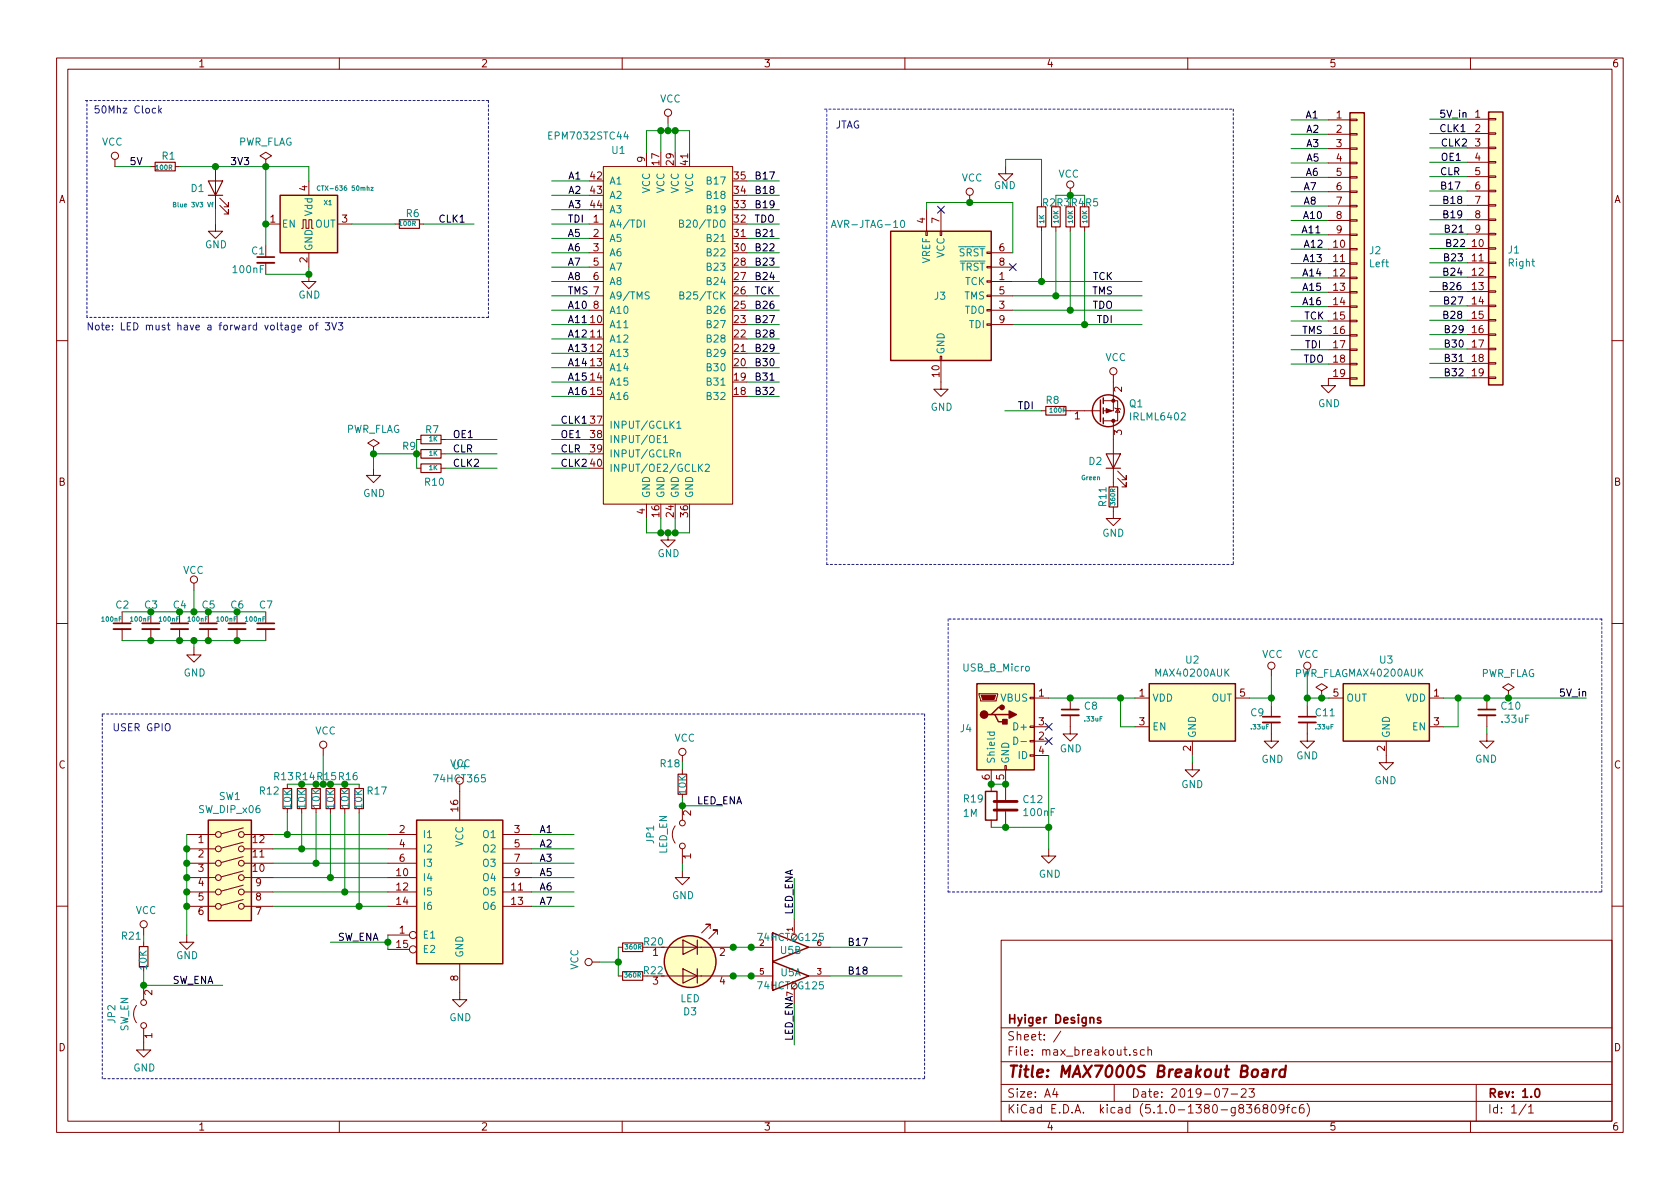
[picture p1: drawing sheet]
<svg xmlns="http://www.w3.org/2000/svg" width="297mm" height="210mm" viewBox="0 0 297 210" stroke-linecap="round" stroke-linejoin="round" font-family="sans-serif">
<g fill="none" stroke="#840000" stroke-width=".18">
<path d="M10 10.3h277v189.9h-277zM12 12.2h273v186.1h-273zM60 10.3v1.9M110 10.3v1.9M160 10.3v1.9M210 10.3v1.9M260 10.3v1.9M20.3 28.2v1.3M26.7 29.5h.7M31 29.5h.7M38.1 39.6v1.3h1.3l-1.3 1.3-1.3-1.3h1.3M38.1 29.5v7.6"/>
<path d="M38.9 36.3l1.5 1.5v-.7v.7h-.8M38.9 35l1.5 1.6v-.8v.8h-.8M47 28.2l1-.6-1-.7-1 .7 1 .6v1.3M47 29.5h.1M47 39.6h2.5M54.6 32v2.5M59.7 39.6h2.5M69.8 39.6h.8M74.2 39.6h.7M104.1 39.6h2.6M106.7 29.5h22.8v59.6h-22.8zM114.3 26.9v2.6"/>
<path d="M118.1 20.6v1.2M163.8 37.1v3.8M166.4 37.1v3.8M171.4 34.5v1.3M177.8 29.5v1.2h1.3l-1.3 1.3-1.3-1.3h1.3M189.2 33.3v1.2M234.9 21.2h3.8M234.9 23.7h3.8M234.9 26.3h3.8M234.9 28.8h3.8M234.9 31.4h3.8M234.9 33.9h3.8"/>
<path d="M234.9 36.4h3.8M234.9 39h3.8M238.7 38.9h1.3v.2h-1.3zM238.7 36.3h1.3v.3h-1.3zM238.7 33.8h1.3v.2h-1.3zM238.7 31.2h1.3v.3h-1.3zM238.7 28.7h1.3v.3h-1.3zM238.7 26.2h1.3v.2h-1.3zM238.7 23.6h1.3v.3h-1.3zM238.7 21.1h1.3v.2h-1.3zM259.4 21.1h3.8M259.4 23.6h3.8"/>
<path d="M259.4 26.2h3.8M259.4 28.7h3.8M259.4 31.2h3.8M259.4 33.8h3.8M259.4 36.3h3.8M259.4 38.9h3.8M263.2 38.7h1.3v.3h-1.3zM263.2 36.2h1.3v.2h-1.3zM263.2 33.6h1.3v.3h-1.3zM263.2 31.1h1.3v.3h-1.3zM263.2 28.6h1.3v.2h-1.3zM263.2 26h1.3v.3h-1.3z"/>
<path d="M263.2 23.5h1.3v.2h-1.3zM263.2 20.9h1.3v.3h-1.3zM47 46.5v2M53.3 40.4h.3v-1.5h.5v1.5h.5v-1.5h.5v1.5h.3M54.6 48.5v1.3h1.3l-1.3 1.2-1.3-1.2h1.3M54.6 44.7v2.5M104.1 42.2h2.6M104.1 44.7h2.6M104.1 47.2h2.6M104.1 49.8h2.6M104.1 52.3h2.6M104.1 54.9h2.6"/>
<path d="M163.7 40.9h.3v.8h-.3zM166.2 40.9h.3v.8h-.3zM174.5 57.3h.8v.2h-.8zM174.5 54.7h.8v.3h-.8zM174.5 52.2h.8v.2h-.8zM174.5 49.7h.8v.2h-.8zM174.5 47.1h.8v.3h-.8zM174.5 44.6h.8v.2h-.8zM175.3 44.7h3.8M175.3 47.2h3.8M175.3 49.8h3.8M175.3 52.3h3.8"/>
<path d="M175.3 54.9h3.8M175.3 57.4h3.8M184.1 40.1v.8M186.7 40.1v.8M189.2 40.1v.8M191.8 40.1v.8M234.9 44.1h3.8M234.9 46.6h3.8M234.9 49.1h3.8M234.9 51.7h3.8M234.9 54.2h3.8M234.9 56.8h3.8"/>
<path d="M234.9 59.3h3.8M234.9 41.5h3.8M238.7 49h1.3v.3h-1.3zM238.7 51.6h1.3v.2h-1.3zM238.7 54.1h1.3v.3h-1.3zM238.7 56.6h1.3v.3h-1.3zM238.7 59.2h1.3v.2h-1.3zM238.7 46.5h1.3v.2h-1.3zM238.7 41.4h1.3v.3h-1.3zM238.7 43.9h1.3v.3h-1.3zM259.4 43.9h3.8M259.4 46.5h3.8"/>
<path d="M259.4 49h3.8M259.4 51.6h3.8M259.4 54.1h3.8M259.4 56.6h3.8M259.4 59.2h3.8M259.4 41.4h3.8M263.2 48.9h1.3v.2h-1.3zM263.2 51.4h1.3v.3h-1.3zM263.2 54h1.3v.2h-1.3zM263.2 56.5h1.3v.3h-1.3zM263.2 59h1.3v.3h-1.3zM263.2 46.3h1.3v.3h-1.3z"/>
<path d="M263.2 41.3h1.3v.2h-1.3zM263.2 43.8h1.3v.3h-1.3zM10 60.2h2M66 79l1.1-.6-1.1-.7-1 .7 1 .6v1.3M73.7 77.7h.7M78 77.7h.7M166.2 63h.3v.7h-.3zM166.4 63.7v5.1h1.2l-1.2 1.3-1.3-1.3h1.3M184.1 72.6h.8M188.5 72.6h6.1M195.1 70.9h2.5v3.5h-.8M195.1 74.4h1.7"/>
<path d="M196.8 66.3v6.3h-1.7M196.8 74.4v11.7M197.1 72.1l.1 .2h.8l.1 .1M197.6 72.3l.4 .6h-.8zM234.9 61.8h3.8M234.9 64.4h3.8M238.7 61.7h1.3v.3h-1.3zM238.7 64.3h1.3v.2h-1.3zM238.7 66.8h1.3v.3h-1.3zM238.7 66.9h-3.8v1.3h1.2l-1.2 1.3-1.3-1.3h1.3M259.4 61.7h3.8M259.4 64.3h3.8"/>
<path d="M259.4 66.8h3.8M263.2 61.6h1.3v.2h-1.3zM263.2 64.1h1.3v.3h-1.3zM263.2 66.7h1.3v.2h-1.3zM285 60.2h2M66 82.8v1.3h1.3l-1.3 1.2-1.2-1.2h1.2M66 80.3h.1M73.7 82.8h.7M73.7 80.3h.7M78 82.8h.7M78 80.3h.7M114.3 89.1v2.6"/>
<path d="M118.1 94.2v1.3h1.3l-1.3 1.3-1.3-1.3h1.3M196.8 89.7v2h1.3l-1.3 1.3-1.2-1.3h1.2M197.6 84.6l1.5 1.5v-.8v.8h-.7M197.6 83.3l1.5 1.5v-.7v.7h-.7M10 110.3h2M21.6 108.2v2M21.6 111.2v2.1M26.7 108.2v2M26.7 111.2v2.1M31.7 108.2v2M31.7 111.2v2.1M34.3 114.5v1.3h1.3l-1.3 1.3-1.3-1.3h1.3"/>
<path d="M34.3 103.1v1.3M36.8 108.2v2M36.8 111.2v2.1M41.9 108.2v2M41.9 111.2v2.1M47 108.2v2M47 111.2v2.1M224.8 118.4v1.2M285 110.3h2M50.8 138.7v.7M53.3 138.7v.7M55.9 138.7v.7"/>
<path d="M57.1 132.3v1.3M58.4 138.7v.7M61 138.7v.7M63.5 138.7v.7M81.3 138.7v6.3M120.6 133.6v1.3M120.6 136.1v.8M173.1 122.7h3.3v.2l-.3 1h-2.7zM175.3 136.1v3.8M177.7 135.4h.2v.7h-.2zM177.8 136.1v5.4M182.1 133.5h.8v.2h-.8z"/>
<path d="M182.1 130.9h.8v.3h-.8zM182.1 128.4h.8v.2h-.8zM182.1 123.3h.8v.3h-.8zM182.9 123.4h2.5M182.9 131.1h2.5M182.9 128.5h2.5M182.9 133.6h2.5M189.2 126.5v3.3h1.3l-1.3 1.3-1.2-1.3h1.2M189.2 123.4v2.1M200.7 123.4h2.5M200.7 128.5h2.5M210.8 134.9v1.2h1.3l-1.3 1.3-1.3-1.3h1.3"/>
<path d="M210.8 131.1v2.5M218.4 123.4h2.6M224.8 127.8v3.3h1.3l-1.3 1.2-1.3-1.2h1.3M224.8 124.7v2M231.1 127.8v3.3h1.3l-1.3 1.2-1.2-1.2h1.2M231.1 124.7v2M233.7 122.2l1-.7-1-.6-1 .6 1 .7v1.2M233.7 123.4h.1M234.9 123.4h2.6M245.1 131.1v3.8h-1.3l1.3 1.2 1.3-1.2h-1.3M252.7 123.4h2.6M252.7 128.5h2.6"/>
<path d="M262.9 129.8v1.3h-1.3l1.3 1.2 1.3-1.2h-1.3M262.9 123.4v2.1M262.9 126.5v2M266.7 122.2l1-.7-1-.6-1 .6 1 .7v1.2M266.7 123.4h.1M33 147.6h5.1M33 152.6h5.1M33 150.1h5.1M33 155.2h5.1M33 157.7h5.1M43 159.1l-3.9 1M43 156.5l-3.9 1.1"/>
<path d="M43 154l-3.9 1.1M43 151.5l-3.9 1M43 148.9l-3.9 1.1M43 146.4l-3.9 1M43.2 147.6h5.1M43.2 152.6h5.1M43.2 150.1h5.1M43.2 155.2h5.1M43.2 157.7h5.1M50.8 143v.8M53.3 143v.8M55.9 143v.8"/>
<path d="M58.4 143v.8M61 143v.8M63.5 143v.8M68.6 147.6h5.1M68.6 152.6h5.1M68.6 150.1h5.1M68.6 155.2h5.1M68.6 157.7h5.1M88.9 147.6h5.1M88.9 152.6h5.1M88.9 150.1h5.1M88.9 155.2h5.1"/>
<path d="M88.9 157.7h5.1M119.4 146a2.54 2.54 0 0 0 0 3.1M120.6 153.9v1.3h1.3l-1.3 1.3-1.2-1.3h1.2M120.6 140.5v.7M120.6 142.5v2.5M120.6 150.1v2.5M175.3 145v1.3M177.8 143.5v2.8M185.4 150.1v1.3h1.3l-1.3 1.2-1.3-1.2h1.3M10 160.2h2M24.1 177.8a2.54 2.54 0 0 0 0 3M25.4 164.1v1.2"/>
<path d="M25.4 166.6v.8M25.4 174.2v2.6M33 165.3v1.3h1.3l-1.3 1.3-1.3-1.3h1.3M33 160.3h5.1M43.2 160.3h5.1M68.6 160.3h5.1M68.6 165.3h3.8M68.6 167.9h3.8M81.3 170.4v6.4h1.2l-1.2 1.2-1.3-1.2h1.3M88.9 160.3h5.1M104.7 170.1h1.3M109.3 172.6h.8"/>
<path d="M109.3 167.5h.8M114.4 172.6h15.2M114.4 167.5h15.2M125.6 164.2v-.8h-.8h.8l-1.5 1.6M126.8 165.2v-.7h-.7h.7l-1.5 1.5M132.8 172.6h3.8M132.8 167.5h3.8M140.4 162.4v2.8M140.4 174.9v2.8M143 172.6h3.8M143 167.5h3.8M177 166.3h108v32h-108z"/>
<path d="M285 160.2h2M25.4 181.9v3.8h1.3l-1.3 1.2-1.3-1.2h1.3M60 198.3v1.9M110 198.3v1.9M160 198.3v1.9M177 194.8h108M177 191.8h108M177 187.8h108M177 181.8h108M186.5 192.5l-.4 1h1M186.8 193v1M187.6 182.3l-1.3 2"/>
<path d="M197 191.8v3M201 185.7l-.4-.1-.2 .2 .1 .2 .5 .2v.3h-.6M202.3 185.7l-.4-.1-.3 .3 .1 .6 .2 .1 .4-.1M203 185.7l.2-.1 .4 .1v.9M203 185.1v1.5M210 198.3v1.9M216.1 192.5h1l-.6 1.5M217.7 193.5h1.1M219.5 192.7l.2-.2h.3l.3 .2v.3v.2l-.9 .8h.9M220.4 195.3h.9l-.5 .6 .4 .1v.7l-.2 .1-.6-.1M220.8 192.5h1l-.5 .6 .4 .1v.7l-.2 .1-.7-.1M222.6 195.3a.59 .59 0 0 0-.7 .7v.7l.3 .1 .5-.1v-.5l-.1-.2-.4-.1-.3 .3"/>
<path d="M223.6 196l-.3-.3 .1-.3a.48 .48 0 0 1 .7 .1l-.1 .4a.52 .52 0 0 0-.6 .2 .52 .52 0 0 0 0 .6l.5 .1 .2-.1 .1-.4-.3-.3M224.9 195.4l.2-.1a.8 .8 0 0 1 .5 .8 .8 .8 0 0 1-.5 .7 1 1 0 0 1-.2-1.4zM227 196l-.3 .3h-.3l-.2-.3v-.4l.1-.2 .4-.1 .2 .2a1.19 1.19 0 0 1-.2 1.2l-.4 .1M227.5 195.8h.5M228 195.3l-.3 .2v1.3M229.2 195.9l-.5-.1-.3 .3 .1 .6 .2 .1 .5-.1M230.5 195.3a.59 .59 0 0 0-.8 .7l.1 .7 .2 .1 .5-.1 .1-.5-.1-.2-.5-.1-.3 .3M231.1 195.1a1.71 1.71 0 0 1 0 2.3M260 198.3v1.9M261 191.8v6.5M269.8 195.2l-1.2 2M270.3 195.8l.4-.5v1.5"/>
<path d="M270.3 196.8h.8"/>
<circle cx="118.1" cy="19.9" r=".63"/>
<circle cx="20.3" cy="27.6" r=".63"/>
<circle cx="171.4" cy="33.9" r=".63"/>
<circle cx="189.2" cy="32.6" r=".63"/>
<circle cx="196.8" cy="65.7" r=".63"/>
<circle cx="34.3" cy="102.5" r=".63"/>
<circle cx="224.8" cy="117.7" r=".63"/>
<circle cx="231.1" cy="117.7" r=".63"/>
<circle cx="57.1" cy="131.7" r=".63"/>
<circle cx="120.6" cy="133" r=".63"/>
<circle cx="38.6" cy="147.6" r=".51"/>
<circle cx="38.6" cy="155.2" r=".51"/>
<circle cx="38.6" cy="152.6" r=".51"/>
<circle cx="38.6" cy="157.7" r=".51"/>
<circle cx="38.6" cy="150.1" r=".51"/>
<circle cx="42.7" cy="150.1" r=".51"/>
<circle cx="42.7" cy="147.6" r=".51"/>
<circle cx="42.7" cy="157.7" r=".51"/>
<circle cx="42.7" cy="155.2" r=".51"/>
<circle cx="42.7" cy="152.6" r=".51"/>
<circle cx="120.7" cy="145.5" r=".51"/>
<circle cx="120.7" cy="149.6" r=".51"/>
<circle cx="25.4" cy="163.4" r=".63"/>
<circle cx="25.4" cy="177.3" r=".51"/>
<circle cx="38.6" cy="160.3" r=".51"/>
<circle cx="42.7" cy="160.3" r=".51"/>
<circle cx="73" cy="167.9" r=".63"/>
<circle cx="73" cy="165.3" r=".63"/>
<circle cx="104.1" cy="170.1" r=".63"/>
<circle cx="25.4" cy="181.4" r=".51"/>
</g>
<g fill="none" stroke="#840000" stroke-width=".3">
<path d="M45.5 45.5h3M20.1 110.2h3M25.1 110.2h3.1M30.2 110.2h3.1M35.3 110.2h3.1M40.4 110.2h3M45.5 110.2h3M187.7 125.5h3.1M223.3 126.7h3M229.6 126.7h3.1M261.4 125.5h3M194.6 180l-.4-.1-.2 .2 .1 .3 .5 .1v.3h-.6"/>
<path d="M271.5 192.7l.2-.2a.81 .81 0 0 1 .6 .6 .81 .81 0 0 1-.3 .8l-.1 .1a.79 .79 0 0 1-.4-1.3z"/>
</g>
<path d="M223.3 189.2h.8l-.1 1.2M224.2 189.6l-.7 .1a.4 .4 0 0 0-.4 .3 .4 .4 0 0 0 .3 .4l.7-.1M225.2 189.1l-.2 1.3M225.7 189.1a.54 .54 0 0 0-.6 .4M227.3 189.2a.68 .68 0 0 0-1 .3v.8l.2 .1 .6-.1M227.4 188.4l-.3 2" fill="none" stroke="#840000" stroke-width=".41"/>
<g fill="none" stroke="#008400" stroke-width=".18">
<path d="M20.3 29.5h6.4M31.7 29.5h22.9v2.5M38.1 37.1v2.5M47 29.5v13.9M62.2 39.6h7.6M74.9 39.6h8.9M97.5 32h6.6M97.5 37.1h6.6M97.5 34.5h6.6M97.5 39.6h6.6M114.3 26.9v-3.8h7.6v3.8M116.8 23.1v3.8"/>
<path d="M118.1 21.8v1.3M119.4 23.1v3.8M132.1 32h5.7M132.1 37.1h5.7M132.1 34.5h5.7M132.1 39.6h5.7M163.8 37.1v-1.3h15.3v8.9M177.8 29.5v-1.3h6.3v7.6M186.7 35.8v-1.3h5.1v1.3M189.2 34.5v1.3M228.3 39h6.6M228.3 36.4h6.6"/>
<path d="M228.3 33.9h6.6M228.3 31.4h6.6M228.3 28.8h6.6M228.3 26.3h6.6M228.3 23.7h6.6M228.3 21.2h6.6M252.8 38.9h6.6M252.8 33.8h6.6M252.8 36.3h6.6M252.8 23.6h6.6M252.8 26.2h6.6M252.8 28.7h6.6"/>
<path d="M252.8 31.2h6.6M252.8 21.1h6.6M54.6 47.2v1.3h-7.6M97.5 49.8h6.6M97.5 52.3h6.6M97.5 54.9h6.6M97.5 57.4h6.6M97.5 59.9h6.6M97.5 42.2h6.6M97.5 44.7h6.6M97.5 47.2h6.6M132.1 49.8h5.7"/>
<path d="M132.1 52.3h5.7M132.1 54.9h5.7M132.1 57.4h5.7M132.1 59.9h5.7M132.1 42.2h5.7M132.1 44.7h5.7M132.1 47.2h5.7M179.1 49.8h22.8M179.1 52.3h22.8M179.1 54.9h22.8M179.1 57.4h22.8M184.1 40.9v8.9"/>
<path d="M186.7 40.9v11.4M189.2 40.9v14M191.8 40.9v16.5M228.3 56.8h6.6M228.3 54.2h6.6M228.3 51.7h6.6M228.3 49.1h6.6M228.3 46.6h6.6M228.3 44.1h6.6M228.3 41.5h6.6M228.3 59.3h6.6M252.8 49h6.6"/>
<path d="M252.8 51.6h6.6M252.8 54.1h6.6M252.8 56.6h6.6M252.8 59.2h6.6M252.8 46.5h6.6M252.8 41.4h6.6M252.8 43.9h6.6M73.7 77.7v5.1M78.7 77.7h9.2M97.5 77.7h6.6M97.5 62.5h6.6M97.5 65h6.6"/>
<path d="M97.5 67.6h6.6M97.5 70.1h6.6M97.5 75.2h6.6M132.1 62.5h5.7M132.1 65h5.7M132.1 67.6h5.7M132.1 70.1h5.7M177.7 72.6h6.4M228.3 61.8h6.6M228.3 64.4h6.6M252.8 61.7h6.6M252.8 64.3h6.6"/>
<path d="M252.8 66.8h6.6M73.7 80.3h-7.7v2.5M78.7 82.8h9.2M78.7 80.3h9.2M97.5 82.8h6.6M97.5 80.3h6.6M114.3 91.7v2.5h7.6v-2.5M116.8 91.7v2.5M119.4 91.7v2.5M21.6 108.2h25.4M21.6 113.3h25.4M34.3 104.4v3.8"/>
<path d="M34.3 113.3v1.2M224.8 119.6v5.1M231.1 119.6v5.1M50.8 138.7h12.7M57.1 133.6v5.1M120.6 134.9v1.2M175.3 138.7h2.5M185.4 123.4h15.3M185.4 133.6v16.5M198.1 123.4v5.1h2.6M210.8 133.6v1.3M221 123.4h3.8"/>
<path d="M231.1 123.4h3.8M255.3 123.4h25.2M257.8 123.4v5.1h-2.5M262.9 128.5v1.3M33 147.6v17.7M48.3 147.6h20.3M48.3 150.1h20.3M48.3 152.6h20.3M48.3 155.2h20.3M48.3 157.7h20.3M50.8 143.8v3.8M53.3 143.8v6.3"/>
<path d="M55.9 143.8v8.8M58.4 143.8v11.4M61 143.8v13.9M63.5 143.8v16.5M94 147.6h7.5M94 150.1h7.5M94 152.6h7.5M94 155.2h7.5M94 157.7h7.5M120.6 141.2v1.3h7.2M120.6 152.6v1.3M140.4 155.3v7.1"/>
<path d="M175.3 146.3h10.1M25.4 171.7v2.5h14M25.4 165.3v1.3M48.3 160.3h20.3M58.4 166.6h10.2M68.6 165.3v2.6M94 160.3h7.5M106 170.1h3.3M109.3 167.5v5.1M129.7 167.5h3.1M129.7 172.6h3.1M140.4 177.7v7.1"/>
<path d="M146.8 167.5h12.7M146.8 172.6h12.7"/>
</g>
<path d="M45.5 46.5h3M20.1 111.2h3M25.1 111.2h3.1M30.2 111.2h3.1M35.3 111.2h3.1M40.4 111.2h3M45.5 111.2h3M187.7 126.5h3.1M223.3 127.8h3M229.6 127.8h3.1M261.4 126.5h3" fill="none" stroke="#840000" stroke-width=".33"/>
<path d="M165.8 36.5l1.2 1.2M167 36.5l-1.2 1.2M178.5 46.6l1.2 1.2M179.7 46.6l-1.2 1.2M184.8 127.9l1.2 1.2M184.8 130.4l1.2 1.3M186 127.9l-1.2 1.2M186 130.4l-1.2 1.3" fill="none" stroke="#000084" stroke-width=".18"/>
<g fill="none" stroke="#840000" stroke-width=".2">
<path d="M27.4 28.7h3.6v1.5h-3.6zM36.8 32h2.6l-1.3 2.5zM36.8 34.5h2.6M70.6 38.9h3.6v1.5h-3.6zM183.4 36.6h1.5v3.5h-1.5zM185.9 36.6h1.6v3.5h-1.6zM188.5 36.6h1.5v3.5h-1.5zM191 36.6h1.5v3.5h-1.5zM74.4 79.5h3.6v1.5h-3.6zM74.4 77h3.6v1.5h-3.6zM184.9 71.9h3.6v1.5h-3.6zM74.4 82h3.6v1.6h-3.6z"/>
<path d="M195.6 80.3h2.5l-1.3 2.5zM195.6 82.8h2.5M196.1 86.1h1.5v3.6h-1.5zM50 139.4h1.6v3.6h-1.6zM52.6 139.4h1.5v3.6h-1.5zM55.1 139.4h1.5v3.6h-1.5zM57.7 139.4h1.5v3.6h-1.5zM60.2 139.4h1.5v3.6h-1.5zM62.7 139.4h1.6v3.6h-1.6zM119.9 136.9h1.5v3.6h-1.5zM24.6 167.4h1.6v3.5h-1.6zM110.1 166.7h3.5v1.6h-3.5z"/>
<path d="M110.1 171.8h3.5v1.5h-3.5zM120.8 171.3l2.5 1.3-2.5 1.3zM120.8 166.2l2.5 1.3-2.5 1.3zM123.3 166.2v2.6M123.3 171.3v2.6"/>
</g>
<g fill="#ffffc2" stroke="#ffffc2" stroke-width=".18">
<path d="M36.8 145h7.6v17.8h-7.6z"/>
<path d="M172.7 120.9h10.2v15.2h-10.2z"/>
<path d="M49.5 34.5h10.2v10.2h-10.2z"/>
<path d="M238.7 19.9h2.5v48.3h-2.5z"/>
<path d="M263.2 19.8h2.5v48.3h-2.5z"/>
<path d="M237.5 120.9h15.2v10.2h-15.2z"/>
<path d="M106.7 29.5h22.8v59.6h-22.8z"/>
<path d="M203.2 120.9h15.2v10.2h-15.2z"/>
<path d="M157.5 40.9h17.8v22.8h-17.8z"/>
<path d="M73.7 145h15.2v25.4h-15.2z"/>
<circle cx="122" cy="170" r="4.6"/>
</g>
<g fill="none" stroke="#840000" stroke-width=".25">
<path d="M238.7 19.9h2.5v48.3h-2.5zM263.2 19.8h2.5v48.3h-2.5zM49.5 34.5h10.2v10.2h-10.2zM157.5 40.9h17.8v22.8h-17.8zM194.6 70.7v3.8M195.1 70.4v1M195.1 72.1v1M195.1 73.9v1M172.7 120.9h10.2v15.2h-10.2zM174.2 139.9h2.1v5.1h-2.1zM175.3 126.4h.6l.6 1.2h1.3M175.9 126.4h2.5"/>
<path d="M177.2 125.1h-.7l-1.2 1.3h-.7M203.2 120.9h15.2v10.2h-15.2zM237.5 120.9h15.2v10.2h-15.2zM36.8 145h7.6v17.8h-7.6zM73.7 145h15.2v25.4h-15.2zM136.6 165l6.4 2.5-6.4 2.5zM136.6 170l6.4 2.6-6.4 2.5z"/>
<circle cx="196" cy="72.6" r="2.82"/>
<circle cx="122" cy="170" r="4.6"/>
</g>
<g fill="#840000" stroke="#840000" stroke-width=".25">
<path d="M177.3 127.2h.8v.8h-.8z"/>
<path d="M178.4 125.7l1.3 .7-1.3 .6z"/>
<circle cx="174" cy="126.4" r=".63"/>
<circle cx="177.2" cy="125.1" r=".38"/>
</g>
<g fill="#840000" stroke="#840000" stroke-width=".18">
<path d="M173.5 122.9h2.5l-.2 .8h-2.1z"/>
<path d="M195.6 72.3l1 .3-1 .4z"/>
<circle cx="196.8" cy="70.9" r=".28"/>
<circle cx="196.8" cy="74.4" r=".28"/>
</g>
<g fill="none" stroke="#008484" stroke-width=".18">
<path d="M30.7 36.2l.3-.1v-.2l-.3-.1v.8h.3l.1-.3-.2-.1M37.4 36.1h.3M37.7 35.8l-.2 .1v.7M56.6 32.9a.36 .36 0 0 0-.5 .4 .36 .36 0 0 0 .5 .3M65.6 33.1h.4l-.4 .6h.4M113.9 38.9v1.3M120.1 39.5h.6l.1-.2v-.3l-.7-.1v1.3h.5l.2-.1 .1-.4-.3-.2M147.1 39.9h.6M159.3 39.1l.2-.1a.67 .67 0 0 1 .5 .6 .67 .67 0 0 1-.5 .6l-.3-.5zM114.8 51.7l-.5-.1-.2 .1-.1 .3 .2 .2 .5 .1 .1 .3-.3 .3-.5-.1M120.2 52.2h.6l.1-.2-.1-.3-.6-.1v1.3h.5l.2-.1v-.4l-.3-.2M147 40.2l.4-1.2 .5 1.2"/>
<path d="M117.3 77.4l.4-.4v1.3M117.3 78.3h.7M119.7 74.8l.3-.3v1.2M119.7 75.7h.7M119.7 80.1l.2-.1h.3l.1 .8M123.7 82.6l.5 .8M124.2 82.1l-.7 .7M124.7 82.2l.5-.1 .2 .3-.8 1h.8M174.5 129.5h1.3M175 129.5v.3l.2 .3 .6-.1v-.5M179.2 130.3a.64 .64 0 0 1 .8 .7 .64 .64 0 0 1-.8 .6zM180.5 131.1h1"/>
</g>
<path d="M175.8 143.3h4M175.8 141.7h4" fill="none" stroke="#840000" stroke-width=".51"/>
<path d="M136.1 41.8h.8M258 41.1h.7M136.1 67.2h.8M258 63.9h.7" fill="none" stroke="#000" stroke-width=".18"/>
<g fill="none" stroke="#0000c2" stroke-width=".18" stroke-dasharray=".4 .4">
<path d="M15.1 17.8h71.3M86.4 17.8v38.3M145.8 19.3h72.3M218.1 19.3v80.5M15.4 56.1v-38.3M86.4 56.1h-71M146.2 99.8v-80.4M218.1 99.8h-71.9M167.6 109.5v48.2M283.2 109.5h-115.6M18.1 126.3h145.4M163.5 126.3v64.4"/>
<path d="M167.6 157.7h115.6M283.2 157.7v-48.2M18.1 190.7v-64.4M163.5 190.7h-145.4"/>
</g>
<path d="M27.5 19.2l-.3-.1-.3 .3 .1 .5h.5M28.1 18.7v1.3M28.2 19.5l.3 .5M28.5 19.1l-.4 .5M52.7 57.9l.6-.1-.1-.2-.3-.1-.2 .2v.6h.5M54.8 57.6l.2-.1 .3 .1 .1 .5-.1 .2h-.3l-.2-.1zM55.8 57.5h.4M56.2 57.1l-.3 .1v1.1M57.5 57.1h.8l-.4 .5 .3 .1v.6h-.5l-.2-.1M58.7 57.1l.4 1.2 .4-1.2M59.8 57.1h.8l-.4 .5 .3 .1 .1 .4-.2 .2-.6-.1" fill="none" stroke="#0000c2" stroke-width=".18"/>
<g fill="#008400" stroke="#008400" stroke-width=".25">
<circle cx="109.3" cy="170.1" r=".51"/>
<circle cx="132.8" cy="167.5" r=".51"/>
<circle cx="132.8" cy="172.6" r=".51"/>
<circle cx="129.6" cy="167.5" r=".51"/>
<circle cx="129.6" cy="172.6" r=".51"/>
<circle cx="119.4" cy="23.1" r=".51"/>
<circle cx="116.8" cy="23.1" r=".51"/>
<circle cx="118.1" cy="23.1" r=".51"/>
<circle cx="262.9" cy="123.4" r=".51"/>
<circle cx="189.2" cy="123.4" r=".51"/>
<circle cx="177.8" cy="138.7" r=".51"/>
<circle cx="175.3" cy="138.7" r=".51"/>
<circle cx="177.8" cy="146.3" r=".51"/>
<circle cx="116.8" cy="94.2" r=".51"/>
<circle cx="119.4" cy="94.2" r=".51"/>
<circle cx="118.1" cy="94.2" r=".51"/>
<circle cx="171.5" cy="35.8" r=".51"/>
<circle cx="191.8" cy="57.4" r=".51"/>
<circle cx="189.2" cy="54.9" r=".51"/>
<circle cx="186.7" cy="52.3" r=".51"/>
<circle cx="184.2" cy="49.8" r=".51"/>
<circle cx="189.2" cy="34.5" r=".51"/>
<circle cx="31.8" cy="108.2" r=".51"/>
<circle cx="36.8" cy="108.2" r=".51"/>
<circle cx="31.8" cy="113.3" r=".51"/>
<circle cx="36.8" cy="113.3" r=".51"/>
<circle cx="25.4" cy="174.2" r=".51"/>
<circle cx="198.1" cy="123.4" r=".51"/>
<circle cx="231.1" cy="123.4" r=".51"/>
<circle cx="33" cy="150.1" r=".51"/>
<circle cx="33" cy="152.6" r=".51"/>
<circle cx="33" cy="155.2" r=".51"/>
<circle cx="33" cy="157.7" r=".51"/>
<circle cx="33" cy="160.3" r=".51"/>
<circle cx="53.3" cy="138.7" r=".51"/>
<circle cx="55.9" cy="138.7" r=".51"/>
<circle cx="58.4" cy="138.7" r=".51"/>
<circle cx="61" cy="138.7" r=".51"/>
<circle cx="57.2" cy="138.7" r=".51"/>
<circle cx="50.8" cy="147.6" r=".51"/>
<circle cx="53.3" cy="150.1" r=".51"/>
<circle cx="55.9" cy="152.6" r=".51"/>
<circle cx="58.4" cy="155.2" r=".51"/>
<circle cx="61" cy="157.7" r=".51"/>
<circle cx="63.5" cy="160.3" r=".51"/>
<circle cx="257.8" cy="123.4" r=".51"/>
<circle cx="266.7" cy="123.4" r=".51"/>
<circle cx="34.3" cy="113.3" r=".51"/>
<circle cx="120.7" cy="142.5" r=".51"/>
<circle cx="185.4" cy="146.3" r=".51"/>
<circle cx="41.9" cy="108.2" r=".51"/>
<circle cx="41.9" cy="113.3" r=".51"/>
<circle cx="26.7" cy="113.3" r=".51"/>
<circle cx="26.7" cy="108.2" r=".51"/>
<circle cx="73.7" cy="80.3" r=".51"/>
<circle cx="224.8" cy="123.4" r=".51"/>
<circle cx="34.3" cy="108.2" r=".51"/>
<circle cx="38.1" cy="29.5" r=".51"/>
<circle cx="47" cy="29.5" r=".51"/>
<circle cx="47" cy="39.6" r=".51"/>
<circle cx="54.6" cy="48.5" r=".51"/>
<circle cx="233.7" cy="123.4" r=".51"/>
<circle cx="68.6" cy="166.6" r=".51"/>
<circle cx="66" cy="80.3" r=".51"/>
</g>
<text font-size="2.8" fill="#840000" x="178" y="190.5">Title: MAX7000S Breakout Board</text>
<g font-size="2.1" fill="#840000">
<text x="178" y="184">Sheet: /</text>
<text x="178" y="181">Hyiger Designs</text>
<text x="178" y="186.7">File: max_breakout.sch</text>
<text x="178" y="196.9">KiCad E.D.A. kicad (5.1.0-1380-g836809fc6)</text>
<text x="178" y="194.1">Size: A4</text>
<text x="200" y="194.1">Date: 2019-07-23</text>
<text x="263" y="194.1">Rev: 1.0</text>
<text x="263" y="196.9">Id: 1/1</text>
</g>
<g font-size="1.8" fill="#840000">
<text x="35" y="11.9">1</text>
<text x="85" y="11.9">2</text>
<text x="135" y="11.9">3</text>
<text x="185" y="11.9">4</text>
<text x="235" y="11.9">5</text>
<text x="285" y="11.9">6</text>
<text x="236.3" y="20.9">1</text>
<text x="236.3" y="23.5">2</text>
<text x="260.8" y="20.8">1</text>
<text x="260.8" y="23.4">2</text>
<text x="114" y="28.7" transform="rotate(-90 114 28.7)">9</text>
<text x="116.6" y="29.2" transform="rotate(-90 116.6 29.2)">17</text>
<text x="119.1" y="29.2" transform="rotate(-90 119.1 29.2)">29</text>
<text x="121.7" y="29.2" transform="rotate(-90 121.7 29.2)">41</text>
<text x="236.3" y="26">3</text>
<text x="236.3" y="28.6">4</text>
<text x="260.8" y="25.9">3</text>
<text x="260.8" y="28.4">4</text>
<text x="10.4" y="35.9">A</text>
<text x="54.4" y="33.8" transform="rotate(-90 54.4 33.8)">4</text>
<text x="104.4" y="31.7">42</text>
<text x="104.4" y="34.3">43</text>
<text x="129.8" y="34.3">34</text>
<text x="129.8" y="31.7">35</text>
<text x="236.3" y="31.1">5</text>
<text x="236.3" y="33.6">6</text>
<text x="260.8" y="31">5</text>
<text x="260.8" y="33.5">6</text>
<text x="285.4" y="35.9">A</text>
<text x="47.8" y="39.4">1</text>
<text x="60.5" y="39.4">3</text>
<text x="104.4" y="36.8">44</text>
<text x="104.9" y="39.4">1</text>
<text x="104.9" y="41.9">2</text>
<text x="129.8" y="41.9">31</text>
<text x="129.8" y="39.4">32</text>
<text x="129.8" y="36.8">33</text>
<text x="163.6" y="39.5" transform="rotate(-90 163.6 39.5)">4</text>
<text x="166.1" y="39.5" transform="rotate(-90 166.1 39.5)">7</text>
<text x="236.3" y="36.2">7</text>
<text x="236.3" y="38.7">8</text>
<text x="236.3" y="41.3">9</text>
<text x="260.8" y="36.1">7</text>
<text x="260.8" y="38.6">8</text>
<text x="260.8" y="41.1">9</text>
<text x="54.4" y="46.5" transform="rotate(-90 54.4 46.5)">2</text>
<text x="104.9" y="44.4">3</text>
<text x="104.9" y="47">5</text>
<text x="129.8" y="47">28</text>
<text x="129.8" y="44.4">30</text>
<text x="176.7" y="44.4">6</text>
<text x="176.7" y="47">8</text>
<text x="235.8" y="43.8">10</text>
<text x="235.8" y="46.3">11</text>
<text x="260.3" y="43.7">10</text>
<text x="260.3" y="46.2">11</text>
<text x="100.3" y="52.1">TMS 7</text>
<text x="104.9" y="49.5">6</text>
<text x="129.8" y="52.1">26</text>
<text x="129.8" y="49.5">27</text>
<text x="176.7" y="49.5">1</text>
<text x="176.7" y="52.1">5</text>
<text x="235.8" y="48.9">12</text>
<text x="235.8" y="51.4">13</text>
<text x="235.8" y="54">14</text>
<text x="260.3" y="48.8">12</text>
<text x="260.3" y="51.3">13</text>
<text x="260.3" y="53.8">14</text>
<text x="104.4" y="57.1">10</text>
<text x="104.4" y="59.7">11</text>
<text x="104.9" y="54.6">8</text>
<text x="129.8" y="59.7">22</text>
<text x="129.8" y="57.1">23</text>
<text x="129.8" y="54.6">25</text>
<text x="176.7" y="54.6">3</text>
<text x="176.7" y="57.1">9</text>
<text x="235.8" y="56.5">15</text>
<text x="235.8" y="59">16</text>
<text x="260.3" y="56.4">15</text>
<text x="260.3" y="58.9">16</text>
<text x="104.4" y="62.2">12</text>
<text x="104.4" y="64.8">13</text>
<text x="129.8" y="64.8">20</text>
<text x="129.8" y="62.2">21</text>
<text x="235.8" y="61.6">17</text>
<text x="235.8" y="64.1">18</text>
<text x="260.3" y="61.5">17</text>
<text x="260.3" y="64">18</text>
<text x="104.4" y="67.3">14</text>
<text x="104.4" y="69.8">15</text>
<text x="129.8" y="69.8">18</text>
<text x="129.8" y="67.3">19</text>
<text x="166.1" y="66.6" transform="rotate(-90 166.1 66.6)">10</text>
<text x="198.4" y="69.3" transform="rotate(-90 198.4 69.3)">2</text>
<text x="235.8" y="66.7">19</text>
<text x="260.3" y="66.5">19</text>
<text x="104.4" y="74.9">37</text>
<text x="104.4" y="77.5">38</text>
<text x="190" y="74.2">1</text>
<text x="198.4" y="76.9" transform="rotate(-90 198.4 76.9)">3</text>
<text x="104.4" y="80">39</text>
<text x="104.4" y="82.5">40</text>
<text x="10.4" y="85.9">B</text>
<text x="285.4" y="85.9">B</text>
<text x="114" y="90.9" transform="rotate(-90 114 90.9)">4</text>
<text x="116.6" y="91.4" transform="rotate(-90 116.6 91.4)">16</text>
<text x="119.1" y="91.4" transform="rotate(-90 119.1 91.4)">24</text>
<text x="121.7" y="91.4" transform="rotate(-90 121.7 91.4)">36</text>
<text x="183.7" y="123.2">1</text>
<text x="201.4" y="123.2">1</text>
<text x="219.2" y="123.2">5</text>
<text x="235.7" y="123.2">5</text>
<text x="253.5" y="123.2">1</text>
<text x="183.7" y="130.8">2</text>
<text x="183.7" y="128.3">3</text>
<text x="201.4" y="128.3">3</text>
<text x="253.5" y="128.3">3</text>
<text x="10.4" y="135.9">C</text>
<text x="175" y="137.9" transform="rotate(-90 175 137.9)">6</text>
<text x="177.5" y="137.9" transform="rotate(-90 177.5 137.9)">5</text>
<text x="183.7" y="133.3">4</text>
<text x="210.6" y="132.8" transform="rotate(-90 210.6 132.8)">2</text>
<text x="244.9" y="132.8" transform="rotate(-90 244.9 132.8)">2</text>
<text x="285.4" y="135.9">C</text>
<text x="81" y="143.5" transform="rotate(-90 81 143.5)">16</text>
<text x="35.1" y="149.1">1</text>
<text x="44.8" y="149.1">12</text>
<text x="70.6" y="147.3">2</text>
<text x="70.6" y="149.9">4</text>
<text x="91" y="147.3">3</text>
<text x="91" y="149.9">5</text>
<text x="122.2" y="144.2" transform="rotate(-90 122.2 144.2)">2</text>
<text x="35.1" y="151.6">2</text>
<text x="35.1" y="154.2">3</text>
<text x="44.8" y="154.2">10</text>
<text x="44.8" y="151.6">11</text>
<text x="70.2" y="154.9">10</text>
<text x="70.6" y="152.4">6</text>
<text x="91" y="152.4">7</text>
<text x="91" y="154.9">9</text>
<text x="122.2" y="151.9" transform="rotate(-90 122.2 151.9)">1</text>
<text x="35.1" y="156.7">4</text>
<text x="35.1" y="159.3">5</text>
<text x="35.1" y="161.8">6</text>
<text x="45.2" y="161.8">7</text>
<text x="45.2" y="159.3">8</text>
<text x="45.2" y="156.7">9</text>
<text x="70.2" y="157.5">12</text>
<text x="70.2" y="160">14</text>
<text x="90.5" y="157.5">11</text>
<text x="90.5" y="160">13</text>
<text x="70.2" y="167.6">15</text>
<text x="70.6" y="165.1">1</text>
<text x="81" y="173.5" transform="rotate(-90 81 173.5)">8</text>
<text x="115.4" y="169">1</text>
<text x="127.3" y="169">2</text>
<text x="26.9" y="176" transform="rotate(-90 26.9 176)">2</text>
<text x="115.4" y="174.1">3</text>
<text x="127.3" y="174.1">4</text>
<text x="134.3" y="174.9">74HCT2G125</text>
<text x="10.4" y="185.9">D</text>
<text x="26.9" y="183.6" transform="rotate(-90 26.9 183.6)">1</text>
<text x="285.4" y="185.9">D</text>
<text x="35" y="199.9">1</text>
<text x="85" y="199.9">2</text>
<text x="135" y="199.9">3</text>
<text x="185" y="199.9">4</text>
<text x="235" y="199.9">5</text>
<text x="285" y="199.9">6</text>
</g>
<g font-size="1.8" fill="#0000c2">
<text x="16.5" y="20.1">50Mhz Clock</text>
<text x="147.7" y="22.7">JTAG</text>
<text x="15.2" y="58.4">Note: LED must have a forward voltage of 3V3</text>
<text x="19.8" y="129.3">USER GPIO</text>
</g>
<g font-size="1.8" fill="#008484">
<text x="116.7" y="18.1">VCC</text>
<text x="18" y="25.7">VCC</text>
<text x="28.7" y="28.2">R1</text>
<text x="42" y="25.7">PWR_FLAG</text>
<text x="97.4" y="24.7">EPM7032STC44</text>
<text x="108.2" y="27.2">U1</text>
<text x="33.8" y="34">D1</text>
<text x="107.7" y="32.6">A1</text>
<text x="107.7" y="35.2">A2</text>
<text x="114.9" y="34.2" transform="rotate(-90 114.9 34.2)">VCC</text>
<text x="117.5" y="34.2" transform="rotate(-90 117.5 34.2)">VCC</text>
<text x="120" y="34.2" transform="rotate(-90 120 34.2)">VCC</text>
<text x="122.6" y="34.2" transform="rotate(-90 122.6 34.2)">VCC</text>
<text x="125.3" y="35.2">B18</text>
<text x="125.3" y="32.6">B17</text>
<text x="170" y="32.1">VCC</text>
<text x="175.7" y="33.4">GND</text>
<text x="187.1" y="31.4">VCC</text>
<text x="49.8" y="40.3">EN</text>
<text x="55.2" y="38.1" transform="rotate(-90 55.2 38.1)">Vdd</text>
<text x="55.7" y="40.3">OUT</text>
<text x="71.9" y="38.4">R6</text>
<text x="107.7" y="40.3">A4/TDI</text>
<text x="107.7" y="37.7">A3</text>
<text x="121.1" y="40.3">B20/TDO</text>
<text x="125.3" y="37.7">B19</text>
<text x="147.8" y="40.3">AVR-JTAG-10</text>
<text x="184.4" y="36.5">R2R3R4R5</text>
<text x="36.2" y="43.9">GND</text>
<text x="44.5" y="45">C1</text>
<text x="55.2" y="44.4" transform="rotate(-90 55.2 44.4)">GND</text>
<text x="107.7" y="42.8">A5</text>
<text x="107.7" y="45.3">A6</text>
<text x="107.7" y="47.9">A7</text>
<text x="125.3" y="47.9">B23</text>
<text x="125.3" y="45.3">B22</text>
<text x="125.3" y="42.8">B21</text>
<text x="164.5" y="46.6" transform="rotate(-90 164.5 46.6)">VREF</text>
<text x="167" y="45.6" transform="rotate(-90 167 45.6)">VCC</text>
<text x="169.5" y="45.3">SRST</text>
<text x="169.6" y="47.9">TRST</text>
<text x="242.2" y="45">J2</text>
<text x="242.2" y="47.3">Left</text>
<text x="266.7" y="44.8">J1</text>
<text x="266.8" y="47.1">Right</text>
<text x="41.4" y="48.3">100nF</text>
<text x="52.8" y="52.8">GND</text>
<text x="107.7" y="50.4">A8</text>
<text x="107.7" y="53">A9/TMS</text>
<text x="121.2" y="53">B25/TCK</text>
<text x="125.3" y="50.4">B24</text>
<text x="165.3" y="53">J3</text>
<text x="170.5" y="53">TMS</text>
<text x="170.6" y="50.4">TCK</text>
<text x="107.7" y="58">A11</text>
<text x="107.7" y="55.5">A10</text>
<text x="125.3" y="58">B27</text>
<text x="125.3" y="55.5">B26</text>
<text x="170.5" y="55.5">TDO</text>
<text x="171.4" y="58">TDI</text>
<text x="107.7" y="60.6">A12</text>
<text x="107.7" y="63.1">A13</text>
<text x="107.7" y="65.7">A14</text>
<text x="125.3" y="65.7">B30</text>
<text x="125.3" y="63.1">B29</text>
<text x="125.3" y="60.6">B28</text>
<text x="167" y="62.7" transform="rotate(-90 167 62.7)">GND</text>
<text x="195.4" y="63.8">VCC</text>
<text x="107.7" y="68.2">A15</text>
<text x="107.7" y="70.7">A16</text>
<text x="125.3" y="70.7">B32</text>
<text x="125.3" y="68.2">B31</text>
<text x="185" y="71.4">R8</text>
<text x="61.1" y="76.5">PWR_FLAG</text>
<text x="75.3" y="76.6">R7</text>
<text x="107.7" y="75.8">INPUT/GCLK1</text>
<text x="164.5" y="72.6">GND</text>
<text x="199.7" y="72">Q1</text>
<text x="200.1" y="74.3">IRLML6402</text>
<text x="233" y="72">GND</text>
<text x="71.2" y="79.5">R9</text>
<text x="107.7" y="78.4">INPUT/OE1</text>
<text x="107.7" y="80.9">INPUT/GCLRn</text>
<text x="107.7" y="83.4">INPUT/OE2/GCLK2</text>
<text x="192.6" y="82.2">D2</text>
<text x="64.2" y="87.9">GND</text>
<text x="75.2" y="85.9">R10</text>
<text x="114.9" y="88.1" transform="rotate(-90 114.9 88.1)">GND</text>
<text x="117.5" y="88.1" transform="rotate(-90 117.5 88.1)">GND</text>
<text x="120" y="88.1" transform="rotate(-90 120 88.1)">GND</text>
<text x="122.6" y="88.1" transform="rotate(-90 122.6 88.1)">GND</text>
<text x="195.6" y="89.5" transform="rotate(-90 195.6 89.5)">R11</text>
<text x="194.9" y="94.9">GND</text>
<text x="32.4" y="101.5">VCC</text>
<text x="116.3" y="98.5">GND</text>
<text x="20.5" y="107.6">C2</text>
<text x="25.6" y="107.6">C3</text>
<text x="30.7" y="107.6">C4</text>
<text x="35.8" y="107.6">C5</text>
<text x="40.8" y="107.6">C6</text>
<text x="45.9" y="107.6">C7</text>
<text x="32.5" y="119.6">GND</text>
<text x="170.4" y="118.7">USB_B_Micro</text>
<text x="204.5" y="119.7">MAX40200AUK</text>
<text x="209.7" y="117.3">U2</text>
<text x="223.1" y="116.4">VCC</text>
<text x="228.7" y="119.7">PWR_FLAG MAX40200AUK</text>
<text x="229.5" y="116.4">VCC</text>
<text x="244" y="117.3">U3</text>
<text x="261.7" y="119.7">PWR_FLAG</text>
<text x="177" y="124.1">VBUS</text>
<text x="191.8" y="125.5">C8</text>
<text x="203.7" y="124.1">VDD</text>
<text x="214.2" y="124.1">OUT</text>
<text x="238" y="124.1">OUT</text>
<text x="248.5" y="124.1">VDD</text>
<text x="265.5" y="125.5">C10</text>
<text x="55.7" y="129.9">VCC</text>
<text x="119.2" y="131.2">VCC</text>
<text x="169.8" y="129.5">J4</text>
<text x="179.6" y="129.2">D+</text>
<text x="203.7" y="129.2">EN</text>
<text x="211.5" y="130.6" transform="rotate(-90 211.5 130.6)">GND</text>
<text x="221.2" y="126.7">C9</text>
<text x="232.7" y="126.7">C11</text>
<text x="245.7" y="130.6" transform="rotate(-90 245.7 130.6)">GND</text>
<text x="249.8" y="129.2">EN</text>
<text x="265.6" y="127.8">.33uF</text>
<text x="48.5" y="138">R13 R14 R15 R16</text>
<text x="80.2" y="136">U4</text>
<text x="116.8" y="135.7">R18</text>
<text x="175.9" y="135.1" transform="rotate(-90 175.9 135.1)">Shield</text>
<text x="178.4" y="135.1" transform="rotate(-90 178.4 135.1)">GND</text>
<text x="180.1" y="134.2">ID</text>
<text x="187.4" y="133">GND</text>
<text x="223" y="134.9">GND</text>
<text x="229.2" y="134.3">GND</text>
<text x="260.8" y="134.9">GND</text>
<text x="35.3" y="143.8">SW_DIP_x06</text>
<text x="38.7" y="141.5">SW1</text>
<text x="46" y="140.5">R12</text>
<text x="51.5" y="143" transform="rotate(-90 51.5 143)">10K</text>
<text x="54" y="143" transform="rotate(-90 54 143)">10K</text>
<text x="56.6" y="142.8" transform="rotate(-90 56.6 142.8)">10K</text>
<text x="59.1" y="143" transform="rotate(-90 59.1 143)">10K</text>
<text x="61.6" y="142.8" transform="rotate(-90 61.6 142.8)">10K</text>
<text x="64.1" y="143" transform="rotate(-90 64.1 143)">10K</text>
<text x="65" y="140.5">R17</text>
<text x="77" y="138.3">74HCT365</text>
<text x="121.3" y="140.4" transform="rotate(-90 121.3 140.4)">10K</text>
<text x="170.5" y="141.9">R19</text>
<text x="181" y="142">C12</text>
<text x="208.9" y="139.4">GND</text>
<text x="243" y="138.7">GND</text>
<text x="74.7" y="148.2">I1</text>
<text x="81.9" y="149.8" transform="rotate(-90 81.9 149.8)">VCC</text>
<text x="85.5" y="148.2">O1</text>
<text x="115.6" y="149.1" transform="rotate(-90 115.6 149.1)">JP1</text>
<text x="170.4" y="144.4">1M</text>
<text x="181.2" y="144.3">100nF</text>
<text x="74.7" y="155.8">I4</text>
<text x="74.7" y="150.7">I2</text>
<text x="74.7" y="153.3">I3</text>
<text x="85.5" y="150.7">O2</text>
<text x="85.5" y="153.3">O3</text>
<text x="85.5" y="155.8">O4</text>
<text x="118" y="151" transform="rotate(-90 118 151)">LED_EN</text>
<text x="183.7" y="155.2">GND</text>
<text x="24" y="161.6">VCC</text>
<text x="74.7" y="158.4">I5</text>
<text x="74.7" y="160.9">I6</text>
<text x="85.5" y="158.4">O5</text>
<text x="85.5" y="160.9">O6</text>
<text x="118.8" y="159">GND</text>
<text x="21.6" y="166.2">R21</text>
<text x="74.7" y="166">E1</text>
<text x="113.9" y="167.2">R20</text>
<text x="134.3" y="166.4">74HCT2G125</text>
<text x="26" y="171.4" transform="rotate(-90 26 171.4)">10K</text>
<text x="31.1" y="169.6">GND</text>
<text x="74.7" y="168.5">E2</text>
<text x="81.9" y="169.4" transform="rotate(-90 81.9 169.4)">GND</text>
<text x="102.3" y="171.5" transform="rotate(-90 102.3 171.5)">VCC</text>
<text x="113.9" y="172.3">R22</text>
<text x="138" y="172.6">U5A</text>
<text x="138" y="168.7">U5B</text>
<text x="120.3" y="177.2">LED</text>
<text x="120.9" y="179.5">D3</text>
<text x="20.4" y="180.9" transform="rotate(-90 20.4 180.9)">JP2</text>
<text x="22.7" y="182.5" transform="rotate(-90 22.7 182.5)">SW_EN</text>
<text x="79.5" y="180.6">GND</text>
<text x="23.6" y="189.5">GND</text>
</g>
<g font-size="1.8">
<text x="231" y="20.9">A1</text>
<text x="231.1" y="23.5">A2</text>
<text x="254.4" y="23.4">CLK1</text>
<text x="254.4" y="20.8">5V_in</text>
<text x="22.9" y="29.2">5V</text>
<text x="40.6" y="29.2">3V3</text>
<text x="230.9" y="28.6">A5</text>
<text x="231.1" y="26">A3</text>
<text x="254.7" y="25.9">CLK2</text>
<text x="254.7" y="28.4">OE1</text>
<text x="100.6" y="31.7">A1</text>
<text x="100.6" y="34.3">A2</text>
<text x="133.3" y="31.7">B17</text>
<text x="133.3" y="34.3">B18</text>
<text x="230.4" y="33.6">A7</text>
<text x="230.8" y="31.1">A6</text>
<text x="254.6" y="31">CLR</text>
<text x="254.6" y="33.5">B17</text>
<text x="77.5" y="39.4">CLK1</text>
<text x="100.3" y="39.4">TDI</text>
<text x="100.3" y="41.9">A5</text>
<text x="100.6" y="36.8">A3</text>
<text x="133.3" y="36.8">B19</text>
<text x="133.3" y="39.4">TDO</text>
<text x="133.3" y="41.9">B21</text>
<text x="230" y="41.3">A11</text>
<text x="230.3" y="38.7">A10</text>
<text x="230.4" y="36.2">A8</text>
<text x="254.9" y="36.1">B18</text>
<text x="254.9" y="38.6">B19</text>
<text x="255.2" y="41.1">B21</text>
<text x="100.3" y="44.4">A6</text>
<text x="100.3" y="47">A7</text>
<text x="133.3" y="44.4">B22</text>
<text x="133.3" y="47">B23</text>
<text x="230.3" y="46.3">A13</text>
<text x="230.4" y="43.8">A12</text>
<text x="255.1" y="46.2">B23</text>
<text x="255.4" y="43.7">B22</text>
<text x="100.3" y="49.5">A8</text>
<text x="133.3" y="49.5">B24</text>
<text x="133.3" y="52.1">TCK</text>
<text x="193.1" y="52.1">TMS</text>
<text x="193.2" y="49.5">TCK</text>
<text x="230.2" y="54">A16</text>
<text x="230.2" y="48.9">A14</text>
<text x="230.2" y="51.4">A15</text>
<text x="254.8" y="51.3">B26</text>
<text x="254.9" y="48.8">B24</text>
<text x="255.1" y="53.8">B27</text>
<text x="100.3" y="54.6">A10</text>
<text x="100.3" y="57.1">A11</text>
<text x="100.3" y="59.7">A12</text>
<text x="133.3" y="54.6">B26</text>
<text x="133.3" y="57.1">B27</text>
<text x="133.3" y="59.7">B28</text>
<text x="193.1" y="54.6">TDO</text>
<text x="194" y="57.1">TDI</text>
<text x="230.2" y="59">TMS</text>
<text x="230.6" y="56.5">TCK</text>
<text x="254.9" y="56.4">B28</text>
<text x="255.2" y="58.9">B29</text>
<text x="100.3" y="62.2">A13</text>
<text x="100.3" y="64.8">A14</text>
<text x="133.3" y="62.2">B29</text>
<text x="133.3" y="64.8">B30</text>
<text x="230.4" y="64.1">TDO</text>
<text x="230.7" y="61.6">TDI</text>
<text x="255.2" y="61.5">B30</text>
<text x="255.2" y="64">B31</text>
<text x="100.3" y="69.8">A16</text>
<text x="100.3" y="67.3">A15</text>
<text x="133.3" y="67.3">B31</text>
<text x="133.3" y="69.8">B32</text>
<text x="255.2" y="66.5">B32</text>
<text x="80" y="77.5">OE1</text>
<text x="99.1" y="74.9">CLK1</text>
<text x="99.1" y="77.5">OE1</text>
<text x="180" y="72.4">TDI</text>
<text x="80" y="80">CLR</text>
<text x="80" y="82.5">CLK2</text>
<text x="99.1" y="82.5">CLK2</text>
<text x="99.1" y="80">CLR</text>
<text x="275.6" y="123.2">5V_in</text>
<text x="123.2" y="142.2">LED_ENA</text>
<text x="95.5" y="147.3">A1</text>
<text x="95.5" y="149.9">A2</text>
<text x="95.5" y="152.4">A3</text>
<text x="95.5" y="154.9">A5</text>
<text x="95.5" y="160">A7</text>
<text x="95.5" y="157.5">A6</text>
<text x="140.2" y="161.8" transform="rotate(-90 140.2 161.8)">LED_ENA</text>
<text x="59.7" y="166.4">SW_ENA</text>
<text x="150.4" y="167.3">B17</text>
<text x="30.5" y="174">SW_ENA</text>
<text x="150.4" y="172.3">B18</text>
<text x="140.2" y="184.1" transform="rotate(-90 140.2 184.1)">LED_ENA</text>
</g>
<g font-size="1.4" fill="#840000">
<text x="134.3" y="167.3">2</text>
<text x="144.5" y="167.3">6</text>
<text x="134.3" y="172.3">5</text>
<text x="144.5" y="172.3">3</text>
<text x="140.2" y="176.1" transform="rotate(-90 140.2 176.1)">7</text>
</g>
<text font-size="1.4" fill="#008484" x="140.2" y="164.7" transform="rotate(-90 140.2 164.7)">1</text>
<g font-size="1.1" fill="#008484">
<text x="27.6" y="30">100R</text>
<text x="56.9" y="33.7">CTX-636 50mhz</text>
<text x="31" y="36.6">Blue 3V3 Vf</text>
<text x="57.3" y="36.3">X1</text>
<text x="70.7" y="39.9">100R</text>
<text x="184.6" y="39.5" transform="rotate(-90 184.6 39.5)">1K</text>
<text x="187.1" y="39.4" transform="rotate(-90 187.1 39.4)">10K</text>
<text x="189.7" y="39.4" transform="rotate(-90 189.7 39.4)">10K</text>
<text x="192.2" y="39.4" transform="rotate(-90 192.2 39.4)">10K</text>
<text x="185.7" y="73">100R</text>
<text x="75.9" y="83.1">1K</text>
<text x="75.9" y="80.6">1K</text>
<text x="75.9" y="78">1K</text>
<text x="191.3" y="84.9">Green</text>
<text x="197.2" y="89.2" transform="rotate(-90 197.2 89.2)">360R</text>
<text x="18.1" y="109.9">100nF</text>
<text x="23.2" y="109.9">100nF</text>
<text x="28.2" y="109.9">100nF</text>
<text x="33.3" y="109.9">100nF</text>
<text x="38.4" y="109.9">100nF</text>
<text x="43.5" y="109.9">100nF</text>
<text x="191.8" y="127.6">.33uF</text>
<text x="221.3" y="129">.33uF</text>
<text x="232.7" y="129">.33uF</text>
<text x="110.6" y="167.9">360R</text>
<text x="110.5" y="172.9">360R</text>
</g>
</svg>
